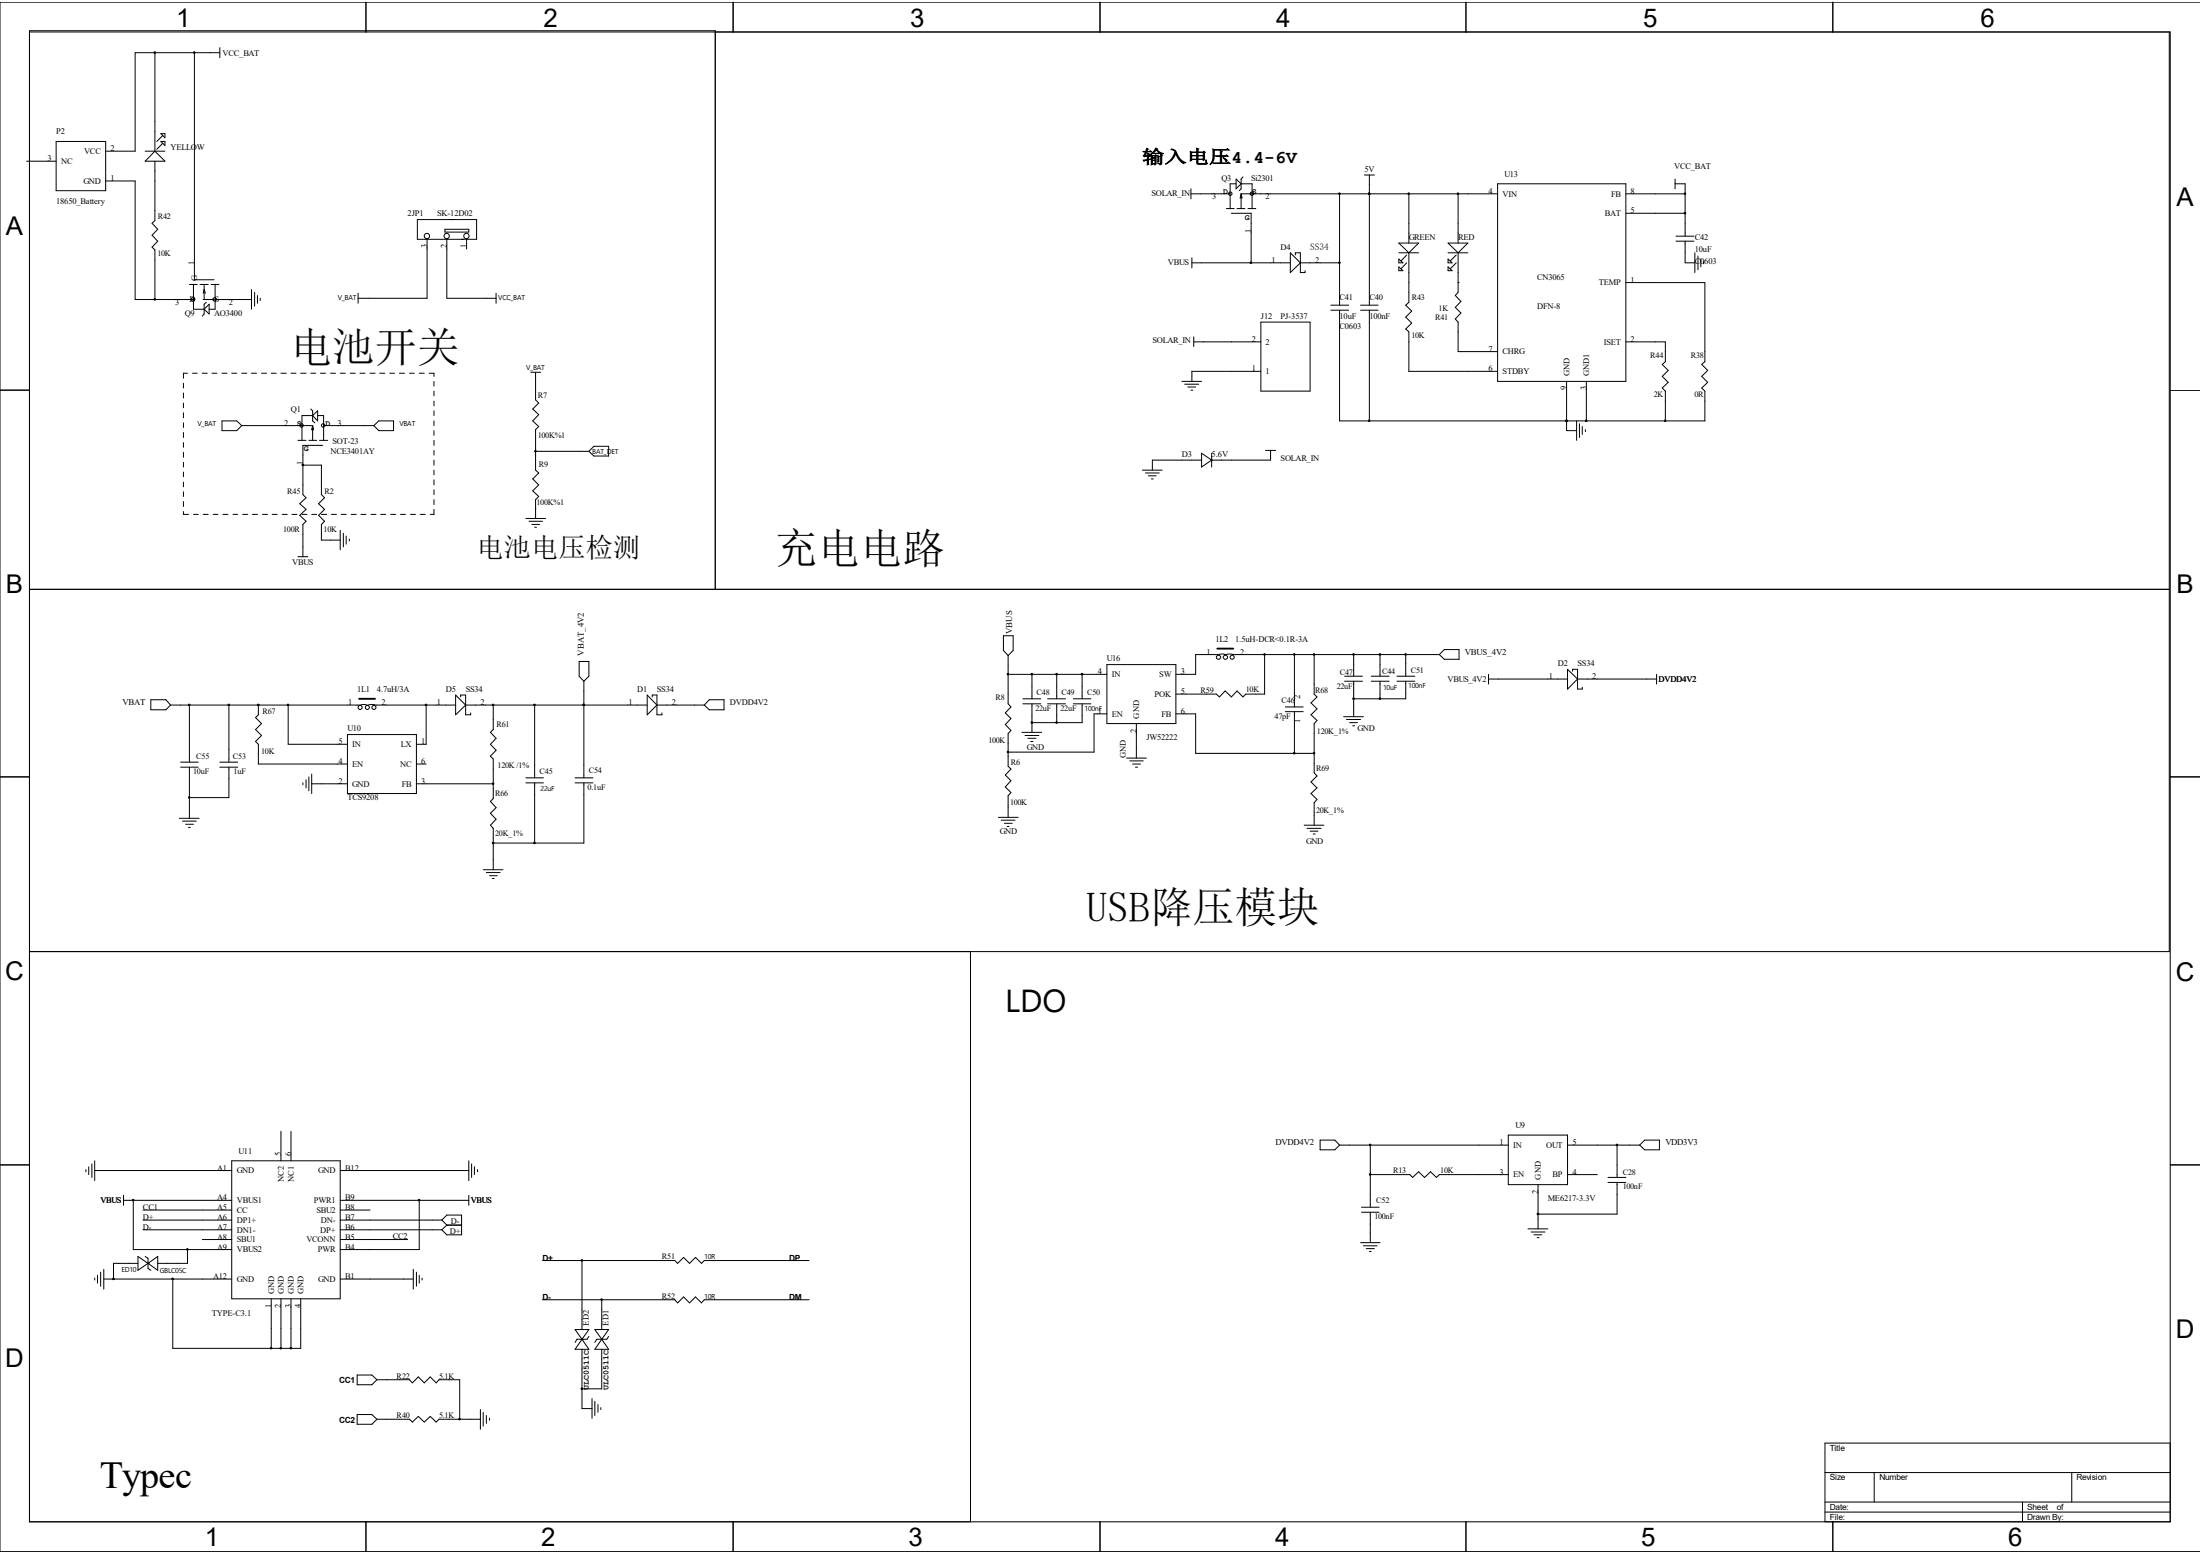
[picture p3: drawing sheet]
<svg xmlns="http://www.w3.org/2000/svg" width="297mm" height="210mm" viewBox="0 0 297 210" stroke-linecap="round" stroke-linejoin="round" font-family="sans-serif">
<g fill="none" stroke="#000" stroke-width=".14">
<path d="M4 4.3h289v201.1h-289v-201.3h92.6v75.4M7.6 19.1h6.7v6.6h-6.7zM20.9 7.1v13.3M21.7 19.1h.6v.5zM21.7 18h.6v.6zM22 19.3l-.8 .9M22 18.3l-.8 .8M26.2 7.1v30.7h2.7M29.7 7.1h-11.5v13.3h-3.9M29.7 6.4v1.4M49.4 .3v4M99 .3v4"/>
<path d="M148.5 .3v4M197.9 .3v4M247.4 .3v4M292.9 4.3v124.1h-288.9M297 .3h-297v209.1h297M3.6 21.8h4M14.3 24.4h3.9v16h7.9M19.6 20.4h2.7M20.9 21.8v8l-.4 .3 .8 .8-.8 .8 .8 .9-.8 .8 .4 .3v6.7M20.9 20.4l1.4 1.4h-2.7zM25.6 38.4h1M26.1 38.4v3.3h1.5"/>
<path d="M27 38.4h1.1M27.4 39.6l.2-.5 .1 .5M27.6 38.4v2M28.5 38.4h1M29 38.4v3.3h-.8M34 39.1v2.6M34.4 39.5v1.8M34.8 39.9v1M48.3 39.6v1.3M56.3 29.6h8v2.7h-8zM57.7 32.3v8h-9.4M60.1 30.9h3.2v.4h-3.2z"/>
<path d="M60.3 32.3v8h6.7M63 32.3v1.3M67 39.6v1.3M160.8 26.2h5.3M160.8 25.5v1.3M160.9 35.5h13.3M160.9 34.8v1.4M165.6 28.2h1M166.2 28.8h2.7v6.7M166.9 24.8h-.8v3.4M166.9 24.2l.7 .6-.7 .7zM167 28.2h1.1"/>
<path d="M167.6 26.2v2M167.6 24.8h1.4v3.4M167.6 26.2h34.6M167.6 26.2l.1 .5h-.3zM167.8 23.9l-.2 .3v1.3l-.3 .2M168.5 28.2h1M174.2 34.1l1.4 1.4-1.4 1.3zM174.9 34.4v-.3h.7v2.7h.6v-.3M175.6 35.5h5.2M180.8 26.2v15M184.2 23.6h1.3M184.9 26.2h.1"/>
<path d="M184.9 23.6v17.6M188.8 35l.6 .5h-.6zM188.8 34.1h2.7M188.8 32.8h2.7l-1.3 1.3zM188.8 36l.6 .5h-.6zM189.9 34.4l-.8 .8M189.9 35.5l-.8 .8M190.2 34.1v6.7l-.4 .4 .8 .8-.8 .8 .8 .8-.8 .8 .4 .4v5.3h12M190.2 26.2v6.6M195.5 35l.5 .5h-.5zM195.5 34.1h2.7M195.5 32.8h2.7l-1.4 1.3z"/>
<path d="M195.5 36l.5 .5h-.5zM196.6 34.4l-.8 .8M196.6 35.5l-.8 .8M196.8 38.1h.1M196.8 34.1v5.4l-.3 .4 .7 .8-.7 .8 .7 .7-.7 .9 .3 .4v4h5.4M196.8 26.2v6.6M202.2 24.8h17.3v26.7h-17.3zM219.5 28.8h8M219.5 26.2h8M219.5 38.1h10.7v10.7l-.5 .4 .8 .8-.8 .8 .8 .8-.8 .8 .5 .4v4h-49.4v-14.9M226.1 24.8h1.4v7.1M226.1 24.2v1.3"/>
<path d="M226.3 31.9h2.4M226.3 32.6h2.4M227.5 32.6v2.9h1.3M228.8 34.1v2.7M229.2 34.5v1.9M229.6 35v1M230 35.3v.3M0 52.7h4M24.8 51.7v.7M24.8 53v.7M24.8 54.4v.6M24.8 55.7v.7"/>
<path d="M24.8 57.1v.6M24.8 58.4v.7M24.8 59.7v.7M25.3 50.4h-.5v.7M26 50.4h.6M27.3 50.4h.7M27.4 40.4h1.5M27.6 41.7l.6-.6v1.3zM27.9 40.8l-.3 .3v1.3l-.3 .3M28.6 50.4h.7M29 40.4h5M30 50.4h.6"/>
<path d="M30 56.8h2l.6 .6-.6 .7h-2zM31.3 50.4h.7M32.6 50.4h.7M32.6 57.4h9.6M34 50.4h.6M35.1 40.3v.3M35.3 50.4h.7M36.6 50.4h.7M37.9 50.4h.8M39.3 50.4h.7M40.2 59.4h1.1M40.6 50.4h.7"/>
<path d="M41.7 59.4h1.1M42 50.4h.6M42 55.2l.2 .3v1.3l.3 .3M42.2 57.4v2M42.2 56.1h-1.4v3.3M42.2 56.1l.7-.6v1.3zM42.2 57.4l.1 .6h-.2zM42.9 56.1h.8v3.3M43.1 59.4h1.1M43.3 50.4h.6M43.7 57.4h6.8M44.6 50.4h.7"/>
<path d="M45.9 50.4h.7M47.3 50.4h.7M48.6 50.4h.7M50 50.4h.6M50.5 57.4l.6-.6h2v1.3h-2zM51.3 50.4h.6M52.6 50.4h.7M53.9 50.4h.7M55.3 50.4h.6M56.6 50.4h.7M58 50.4h.6v.4M58.6 51.5v.6"/>
<path d="M58.6 52.8v.6M58.6 54.1v.7M58.6 55.5v.6M58.6 56.8v.6M58.6 58.1v.7M58.6 59.4v.7M71.7 50.2h1.3M72.3 50.2v3.8l.4 .4-.8 .8 .8 .8-.8 .8 .8 .8-.4 .4v5.5l.4 .3-.8 .8 .8 .8-.8 .9 .8 .7-.4 .4v2.6M159.6 51.5h2.6M159.9 51.9h1.9M160.4 52.2h1M160.8 52.7h.2"/>
<path d="M161.2 46.1h9M161.2 45.5v1.3M170.2 50.1h-9.3v1.4M170.2 43.5h6.7v9.3h-6.7zM179.7 41.2h2.4M179.7 41.9h2.4M183.7 41.2h2.4M183.7 41.9h2.4M184.9 41.9v14.9M211.5 56.8h.1M211.5 51.5v6.6h1.4M212.9 56.8v2.6"/>
<path d="M213.2 57.2v1.9M213.6 57.6v1M214 58v.3M214.2 51.5v5.3M219.5 46.1h5.3v2.7l-.4 .4 .8 .8-.8 .8 .8 .8-.8 .8 .4 .4v4M293 52.7h4M4 79.5h288.9M24.8 61v.7M24.8 62.4v.6M24.8 63.7v.6M24.8 65.1v.6M24.8 66.4v.6"/>
<path d="M24.8 67.7v.7M24.8 69v.4h.6M26.1 69.4h.7M27.4 69.4h.7M28.8 69.4h.6M30.1 69.4h.7M31.5 69.4h.6M32.8 69.4h.6M34.1 69.4h.7M35.4 69.4h.7M36.7 69.4h.7M38.1 69.4h.7"/>
<path d="M39.4 69.4h.7M40.2 75.1h1.4M40.8 69.4h.6M40.9 62.8h.1M40.9 62.8h2.5v4l.4 .4-.8 .8 .8 .7-.8 .9 .8 .8-.4 .4v2.1h2.5M42.1 69.4h.7M43.4 69.4h.7M43.6 60.1h-2.7v6.7l.4 .4-.8 .8 .8 .7-.8 .9 .8 .8-.4 .4v4.3M44.7 69.4h.7M45.9 71.6v2.6M46.1 69.4h.6M46.4 72v1.8"/>
<path d="M46.7 72.3v1.1M47.2 72.8v.2M47.4 69.4h.7M48.7 69.4h.7M50.1 69.4h.7M51.4 69.4h.7M52.7 69.4h.7M54.1 69.4h.6M55.4 69.4h.7M56.7 69.4h.7M58.6 68.7v.7h-.5M58.6 60.8v.6"/>
<path d="M58.6 62.1v.7M58.6 63.5v.6M58.6 64.8v.6M58.6 66.1v.7M58.6 67.4v.7M71 70h2.7M71.4 70.4h1.8M71.8 70.8h1.1M72.2 71.2h.2M72.3 60.9h7.2M80.2 60.2h2v1.4h-2l-.7-.7zM154.2 63.5h2.7"/>
<path d="M154.6 63.8h1.9M155 64.2h1.1M155.4 64.6h.3M162.2 62.1h-6.6v1.4M162.2 61.2l1.4 .9-1.4 .9zM163.6 62.1h.1M163.6 61.2v1.8M170.9 60.8h1.3M171.5 60.8v1.3h-7.9M20.4 94.4h2l.6 .8-.6 .6h-2zM23 95.2h25.6M25.6 95.2v7.7"/>
<path d="M30.9 95.2v7.7M34.9 95.2h.1M34.9 95.2v1.3l-.4 .4 .8 .8-.8 .8 .8 .8-.8 .8 .4 .4v2.6h12M38.9 95.2v5.3h8M46.9 99.1h9.3v8h-9.3zM49.6 95.2l-.6-.1-.4 .1M50.5 95.2h11M50.6 95.2l-.6-.1-.3 .1M57.5 95.2v5.3h-1.3M61.5 93.8l1.4 1.4-1.4 1.3zM62.2 94.1v-.3h.7v2.7h.6v-.3M62.9 95.2h24.5"/>
<path d="M66.6 95.2v3.3l-.4 .3 .8 .9-.8 .8 .8 .8-.8 .8 .4 .3v5.4l-.4 .4 .8 .8-.8 .8 .8 .8-.8 .8 .4 .4v5.6M72.2 95.2v9.8M78.2 89.3h1.3v2l-.7 .6-.6-.6zM78.8 95.2h.1M78.8 91.9v13.1M87.4 93.8l1.3 1.4-1.3 1.3zM88.1 94.1v-.3h.6v2.7h.7v-.3M88.7 95.2h6.4M95.8 94.4h1.9v1.4h-1.9l-.7-.6zM135.5 85.8h1.3v2l-.7 .7-.6-.7zM136.1 88.5v6.5l.4 .4-.8 .8 .8 .8-.8 .8 .8 .8-.4 .4v4.4l.4 .4-.8 .8 .8 .8-.8 .8 .8 .8-.4 .4v2.9M136.1 91h13.3"/>
<path d="M138 98.8h2.6M138.1 94.3h2.4M138.1 95h2.4M138.4 99.3h1.9M138.8 99.7h1.1M139.3 97.5h.1M139.3 91v3.3M139.3 95v3.8M141.4 94.3h2.4M141.4 95h2.4M142.7 91v3.3M142.7 95v2.5"/>
<path d="M144.9 94.3h2.4M144.9 95h2.4M146.1 91h.1M146.1 91v3.3M146.1 95v2.5h-6.8M149.4 89.7h9.3v8h-9.3zM149.4 96.4h-1.7v5.1h-11.6M153.4 97.7v4.6M158.7 96.4h2.7v5.3h16M165.4 88.3h-.6l-.3 .1-3.1-.1v2.7h-2.7M166.4 88.3h27.9M166.5 88.3h-.6l-.3 .1"/>
<path d="M170.7 88.3v5.4h-2.5l-.4 .4-.8-.8-.8 .8-.8-.8-.8 .8-.4-.4h-5.5M173.5 95.4h2.4M173.5 96.1h2.4M174.8 88.3v7.1M174.8 96.1v5.6M177.4 88.3v5.4l.4 .4-.8 .8 .8 .8-.8 .8 .8 .7-.4 .5v6.6l.4 .4-.8 .8 .8 .8-.8 .8 .8 .8-.4 .4v3.1M181.4 96.7h2.7M181.5 91.9h2.4M181.5 91.3h2.4M181.8 97.1h1.9M182.2 97.5h1.1M182.6 98h.3"/>
<path d="M182.8 88.3v3M182.8 91.9v4.8M185.1 91.9h2.4M185.1 91.3h2.4M186.3 88.3v3M186.3 91.9v2.4M188.6 91.9h2.4M188.6 91.3h2.4M189.8 91.9v2.4h-7M189.8 88.3v3M195 87.7h2v1.3h-2l-.7-.7zM201 91.7h10.6"/>
<path d="M201 91v1.3M211.6 90.3l1.4 1.4-1.4 1.3zM212.3 90.6v-.3h.7v2.7h.6v-.2M213 91.7h10.6M223.6 91v1.3M0 104.9h4M24.2 110.4h2.7M24.4 102.9h2.4M24.4 103.5h2.4M24.6 110.8h1.9M25.1 111.3h1M25.4 111.7h.3"/>
<path d="M25.6 103.5v6.9M29.7 102.9h2.4M29.7 103.5h2.4M30.9 103.5v4.2h-5.3M40.9 105.7v.2M41.3 105.2v1.1M41.7 104.9v1.8M42.1 105.8h4.8M42.1 104.5v2.6M56.2 103.1h1.3M56.2 105.8h10.4M65.2 117.4h2.7"/>
<path d="M65.7 117.8h1.8M66.1 118.2h1M66.5 118.6h.2M71 105h2.4M71 105.7h2.4M72.2 105.7v8.1M77.6 105h2.5M77.6 105.7h2.5M78.8 105.7v8.1h-12.2M134.8 110.3h2.7M135.2 110.7h1.8M135.6 111.1h1.1"/>
<path d="M136 111.5h.2M139.1 100.1h.3M152.1 102.3h2.7M152.5 102.7h1.8M152.9 103.1h1.1M153.3 103.5h.3M176.1 111.4h2.6M176.4 111.8h2M176.9 112.2h1M177.3 112.6h.2M293 104.9h4M131 128.4v77"/>
<path d="M0 157.2h4M11.6 157.9v.3M12 157.5v1M12.4 157.1v1.8M12.8 158h18.5M12.8 156.7v2.6M31.3 156.7h14.6v18.6h-14.6zM37.9 152.7v4M39.3 152.7v4M45.9 158h17.4M63.3 156.7v2.6M63.7 157.1v1.8"/>
<path d="M64.1 157.5v1M64.5 157.9v.3M178.2 153.9h2l.6 .7-.6 .6h-2zM180.8 154.6h22.8M185 154.6v8.3M185 158.5h5.3l.4 .4 .8-.7 .8 .7 .8-.7 .8 .7 .4-.4h9.3M203.6 153.2h8v6.7h-8zM207.6 159.9v6M211.6 154.6h9.8M211.6 158.5h4M217.1 158.9h2.4M217.1 159.6h2.4"/>
<path d="M218.3 154.6v4.3M218.3 159.6v4.3h-10.7M222 153.9h2v1.3h-2l-.6-.6zM293 157.2h4M12.8 172.5v.3M13.2 172.1v1.1M13.6 171.7v1.9M14 172.6h17.3M14 171.3v2.7M15.3 172.6h.1M16.7 162h14.6M16.7 161.3v1.4"/>
<path d="M18 162h.1M18 162v6.7h13.3M18.6 170.5h-3.3v2.1M18.6 169.6l1.4 .9-1.4 .9zM19.3 163.3h12M19.3 164.7h12M19.3 166h12M19.6 169.6l.4 .2v1.4l.4 .2M20 170.5h.1M20 170.5l1.3-.9v1.8zM23.3 172.6v9.4h17.3v-6.7M25.3 168.7v1.8h-4"/>
<path d="M27.3 167.3h4M36.6 175.3v6.7M37.9 175.3v6.7M39.3 175.3v6.7M45.9 162h17.4M45.9 163.3h4.1M45.9 164.7h13.7M45.9 166h13.7M45.9 167.3h9.1M45.9 172.6h9.9M55.8 171.3v2.7M56.2 171.7v1.9"/>
<path d="M56.6 162v6.7h-10.7M56.6 172.1v1.1M57 172.5v.3M59.6 164.7l.7 .7M59.6 164.7l.7-.7h2v2.7h-2l-.7-.7M60.3 165.4h2M60.3 165.4l-.7 .6M63.3 161.3v1.4M73.2 170.1h17.9l.4 .4 .8-.8 .8 .8 .8-.8 .8 .8 .4-.4h14.1M73.2 175.4h17.9l.4 .5 .8-.9 .8 .9 .8-.9 .8 .9 .4-.5h14.1M77.6 179.5h1.9l-.9 1.3zM78.6 170.1v9.4"/>
<path d="M80.3 179.5h1.9l-1 1.3zM81.2 175.4v4.1M183.7 167.7h2.6M183.8 162.9h2.4M183.8 163.6h2.4M184.1 168.1h1.8M184.4 168.5h1.1M184.9 168.9h.2M185 163.6v4.1M206.3 165.9h2.7M206.7 166.3h1.9M207.1 166.7h1.1"/>
<path d="M207.5 167h.3M207.6 163.9h.1M48.2 185.6h2l.7 .6-.7 .7h-2zM48.2 190.9h2l.7 .7-.7 .6h-2zM50.9 191.6h4.4l.4 .3 .8-.7 .8 .7 .8-.7 .8 .7 .4-.3h5.6M50.9 186.2h4.4l.4 .4 .8-.8 .8 .8 .8-.8 .8 .8 .4-.4h2.8v5.4M64.9 190.2v2.7M65.2 190.6v1.9M65.7 191.1v1M66.1 191.4v.3M78.6 180.8h.1M78.6 180.8l.9 1.3h-1.9z"/>
<path d="M78.6 182.1v8h1.3M79.5 180.4l-.3 .4h-1.3l-.3 .4M79.9 188.8v2.6M80.3 189.1v2M80.7 189.6v1M81.1 190v.2M81.2 180.8h.1M81.2 182.1v5.4h-2.6M81.2 180.8l1 1.3h-1.9zM82.2 180.4l-.3 .4h-1.3l-.3 .4M246.4 198.8h46.6M253 198.8v3.9"/>
<path d="M279.7 198.8v3.9M293 194.8h-46.6v10.6M49.4 205.4v4M99 205.4v4M148.5 205.4v4M197.9 205.4v4M246.4 204.1h46.6M246.4 202.7h46.6M247.4 205.4v4M273 202.7v2.7"/>
<circle cx="57.6" cy="31.9" r=".36"/>
<circle cx="60.3" cy="31.9" r=".36"/>
<circle cx="63" cy="31.9" r=".36"/>
<circle cx="166.1" cy="26.1" r=".23"/>
<circle cx="169" cy="26.1" r=".23"/>
<circle cx="26.1" cy="40.4" r=".23"/>
<circle cx="29" cy="40.4" r=".23"/>
<circle cx="40.7" cy="57.4" r=".23"/>
<circle cx="43.6" cy="57.4" r=".23"/>
<circle cx="48.6" cy="95.5" r=".28"/>
<circle cx="49.6" cy="95.5" r=".28"/>
<circle cx="50.5" cy="95.5" r=".28"/>
<circle cx="164.5" cy="88.7" r=".29"/>
<circle cx="165.4" cy="88.7" r=".29"/>
<circle cx="166.3" cy="88.7" r=".28"/>
</g>
<path d="M48.5 94.3h2.1M164.3 87.5h2.2" fill="none" stroke="#000" stroke-width=".25"/>
<g fill="#000" stroke="#000" stroke-width=".14">
<circle cx="20.9" cy="7.1" r=".11"/>
<circle cx="26.2" cy="7.1" r=".11"/>
<circle cx="168.9" cy="35.5" r=".11"/>
<circle cx="180.8" cy="35.5" r=".11"/>
<circle cx="180.8" cy="26.1" r=".11"/>
<circle cx="184.8" cy="26.1" r=".11"/>
<circle cx="190.2" cy="26.1" r=".11"/>
<circle cx="196.8" cy="26.1" r=".11"/>
<circle cx="227.5" cy="28.8" r=".11"/>
<circle cx="227.5" cy="26.1" r=".11"/>
<circle cx="20.9" cy="40.4" r=".11"/>
<circle cx="184.8" cy="56.8" r=".11"/>
<circle cx="211.5" cy="56.8" r=".11"/>
<circle cx="214.1" cy="56.8" r=".11"/>
<circle cx="224.8" cy="56.8" r=".11"/>
<circle cx="40.9" cy="62.8" r=".11"/>
<circle cx="72.3" cy="60.9" r=".11"/>
<circle cx="25.5" cy="95.1" r=".11"/>
<circle cx="30.9" cy="95.1" r=".11"/>
<circle cx="34.9" cy="95.1" r=".11"/>
<circle cx="38.9" cy="95.1" r=".11"/>
<circle cx="57.5" cy="95.1" r=".11"/>
<circle cx="66.6" cy="95.1" r=".11"/>
<circle cx="72.2" cy="95.1" r=".11"/>
<circle cx="78.8" cy="95.1" r=".11"/>
<circle cx="136.1" cy="91" r=".11"/>
<circle cx="139.3" cy="91" r=".11"/>
<circle cx="139.3" cy="97.5" r=".11"/>
<circle cx="142.6" cy="91" r=".11"/>
<circle cx="142.6" cy="97.5" r=".11"/>
<circle cx="146.1" cy="91" r=".11"/>
<circle cx="170.7" cy="88.3" r=".11"/>
<circle cx="174.7" cy="88.3" r=".11"/>
<circle cx="177.4" cy="88.3" r=".11"/>
<circle cx="182.7" cy="94.3" r=".11"/>
<circle cx="182.7" cy="88.3" r=".11"/>
<circle cx="186.3" cy="88.3" r=".11"/>
<circle cx="186.3" cy="94.3" r=".11"/>
<circle cx="189.8" cy="88.3" r=".11"/>
<circle cx="25.5" cy="107.6" r=".11"/>
<circle cx="66.6" cy="105.8" r=".11"/>
<circle cx="66.6" cy="113.8" r=".11"/>
<circle cx="72.2" cy="113.8" r=".11"/>
<circle cx="136.1" cy="101.5" r=".11"/>
<circle cx="174.7" cy="101.7" r=".11"/>
<circle cx="177.4" cy="101.7" r=".11"/>
<circle cx="185" cy="154.5" r=".11"/>
<circle cx="185" cy="158.5" r=".11"/>
<circle cx="218.3" cy="154.5" r=".11"/>
<circle cx="15.3" cy="172.6" r=".11"/>
<circle cx="18" cy="162" r=".11"/>
<circle cx="23.3" cy="172.6" r=".11"/>
<circle cx="25.3" cy="168.6" r=".11"/>
<circle cx="56.6" cy="162" r=".11"/>
<circle cx="78.5" cy="170.1" r=".11"/>
<circle cx="81.2" cy="175.4" r=".11"/>
<circle cx="207.6" cy="163.9" r=".11"/>
<circle cx="36.6" cy="182" r=".11"/>
<circle cx="37.9" cy="182" r=".11"/>
<circle cx="39.3" cy="182" r=".11"/>
<circle cx="62" cy="191.5" r=".11"/>
<circle cx="78.5" cy="187.4" r=".11"/>
</g>
<g font-size="5.7">
<text x="39.2" y="48.8">电池开关</text>
<text x="104.7" y="76">充电电路</text>
<text x="146.6" y="124.4">USB降压模块</text>
</g>
<text font-size="5.2" x="13.5" y="200.8">Typec</text>
<text font-size="4.3" x="135.7" y="136.6">LDO</text>
<text font-size="3.7" x="64.3" y="75.1">电池电压检测</text>
<g font-size="3.5">
<text x="23.8" y="3.6">1</text>
<text x="73.4" y="3.6">2</text>
<text x="122.9" y="3.6">3</text>
<text x="172.3" y="3.6">4</text>
<text x="221.8" y="3.6">5</text>
<text x="267.4" y="3.6">6</text>
<text x="293.8" y="27.8">A</text>
<text x=".8" y="31.7">A</text>
<text x=".8" y="80.1">B</text>
<text x="293.8" y="80.1">B</text>
<text x=".7" y="132.2">C</text>
<text x="293.8" y="132.4">C</text>
<text x=".7" y="184.6">D</text>
<text x="293.8" y="180.6">D</text>
<text x="27.6" y="208.7">1</text>
<text x="73.1" y="208.7">2</text>
<text x="122.6" y="208.7">3</text>
<text x="172.2" y="208.7">4</text>
<text x="221.6" y="208.7">5</text>
<text x="271.1" y="208.7">6</text>
</g>
<text font-size="2.5" x="154.2" y="22">输入电压4.4-6V</text>
<text font-size="1.3" x="176.9" y="33.7">SS34</text>
<g font-size="1.2">
<text x="78.8" y="88.5" transform="rotate(-90 78.8 88.5)">VBAT_4V2</text>
<text x="136.6" y="85.6" transform="rotate(-90 136.6 85.6)">VBUS</text>
<text x="197.8" y="88.3">VBUS_4V2</text>
<text x="16.6" y="95.2">VBAT</text>
<text x="175.6" y="94.3" transform="rotate(-90 175.6 94.3)">2</text>
<text x="175.6" y="97.6" transform="rotate(-90 175.6 97.6)">1</text>
<text x="172.2" y="154.6">DVDD4V2</text>
<text x="224.8" y="154.6">VDD3V3</text>
</g>
<g font-size="1.1">
<text x="30.1" y="7.5">VCC_BAT</text>
<text x="6.4" y="21.8">3</text>
<text x="7.6" y="18">P2</text>
<text x="8.3" y="22.1">NC</text>
<text x="11.3" y="20.8">VCC</text>
<text x="14.9" y="20.4">2</text>
<text x="23" y="20.3">YELLOW</text>
<text x="184.2" y="23.2">5V</text>
<text x="203.1" y="23.9">U13</text>
<text x="226" y="22.8">VCC_BAT</text>
<text x="7.6" y="27.5">18650_Battery</text>
<text x="11.3" y="24.8">GND</text>
<text x="14.9" y="24.4">1</text>
<text x="21.3" y="29.5">R42</text>
<text x="55" y="29.2">2JP1</text>
<text x="59" y="29.2">SK-12D02</text>
<text x="155.4" y="26.5">SOLAR_IN</text>
<text x="163.7" y="26.9">3</text>
<text x="164.9" y="24.4">Q3</text>
<text x="165.1" y="26.2">D</text>
<text x="168.1" y="29.6">G</text>
<text x="168.9" y="24.4">Si2301</text>
<text x="169" y="26.2">S</text>
<text x="170.9" y="26.9">2</text>
<text x="201" y="26.2">4</text>
<text x="202.9" y="26.5">VIN</text>
<text x="216.7" y="29.2">BAT</text>
<text x="217.5" y="26.5">FB</text>
<text x="220.1" y="28.8">5</text>
<text x="220.1" y="26.2">8</text>
<text x="21.3" y="34.6">10K</text>
<text x="26.2" y="35.7" transform="rotate(-90 26.2 35.7)">1</text>
<text x="57.7" y="33.5" transform="rotate(-90 57.7 33.5)">3</text>
<text x="60.3" y="33.5" transform="rotate(-90 60.3 33.5)">2</text>
<text x="63" y="33.5" transform="rotate(-90 63 33.5)">1</text>
<text x="157.6" y="35.7">VBUS</text>
<text x="168.9" y="31.4" transform="rotate(-90 168.9 31.4)">1</text>
<text x="171.7" y="35.5">1</text>
<text x="172.9" y="33.7">D4</text>
<text x="177.5" y="35.5">2</text>
<text x="190.2" y="32.4">GREEN</text>
<text x="196.8" y="32.4">RED</text>
<text x="228.8" y="32.4">C42</text>
<text x="228.8" y="35.6">C0603</text>
<text x="228.8" y="34">10uF</text>
<text x="23.7" y="41.2">3</text>
<text x="25.6" y="40.8">D</text>
<text x="26.6" y="37.9" transform="rotate(-90 26.6 37.9)">G</text>
<text x="29" y="40.8">S</text>
<text x="30.9" y="41.2">2</text>
<text x="180.8" y="40.4">C41</text>
<text x="184.9" y="40.4">C40</text>
<text x="190.6" y="40.4">R43</text>
<text x="194.2" y="41.9">1K</text>
<text x="207.5" y="41.7">DFN-8</text>
<text x="207.5" y="37.8">CN3065</text>
<text x="215.9" y="38.5">TEMP</text>
<text x="220.1" y="38.1">1</text>
<text x="24.9" y="42.7">Q9</text>
<text x="28.9" y="42.7">AO3400</text>
<text x="155.6" y="46.4">SOLAR_IN</text>
<text x="169" y="46.1">2</text>
<text x="170.2" y="43.1">J12</text>
<text x="170.9" y="46.5">2</text>
<text x="172.9" y="43.1">PJ-3537</text>
<text x="180.8" y="44.4">C0603</text>
<text x="180.8" y="43.1">10uF</text>
<text x="184.9" y="43.1">100nF</text>
<text x="190.5" y="45.6">10K</text>
<text x="193.8" y="43.2">R41</text>
<text x="201" y="47.5">7</text>
<text x="202.9" y="47.8">CHRG</text>
<text x="216.5" y="46.5">ISET</text>
<text x="220.1" y="46.1">2</text>
<text x="72.6" y="53.8">R7</text>
<text x="169" y="50.1">1</text>
<text x="170.9" y="50.5">1</text>
<text x="201" y="50.1">6</text>
<text x="202.9" y="50.5">STDBY</text>
<text x="211.5" y="52.7" transform="rotate(-90 211.5 52.7)">9</text>
<text x="211.9" y="50.8" transform="rotate(-90 211.9 50.8)">GND</text>
<text x="214.2" y="52.7" transform="rotate(-90 214.2 52.7)">3</text>
<text x="214.6" y="50.8" transform="rotate(-90 214.6 50.8)">GND1</text>
<text x="222.8" y="48.3">R44</text>
<text x="223.3" y="53.6">2K</text>
<text x="228.3" y="48.3">R38</text>
<text x="228.8" y="53.6">0R</text>
<text x="38.4" y="57.4">2</text>
<text x="39.3" y="55.5">Q1</text>
<text x="40.1" y="57.5">S</text>
<text x="43.9" y="57.5">D</text>
<text x="44.9" y="59.9">SOT-23</text>
<text x="45.6" y="57.4">3</text>
<text x="72.6" y="59.1">100K%1</text>
<text x="40.9" y="62.7" transform="rotate(-90 40.9 62.7)">1</text>
<text x="41" y="60.9">G</text>
<text x="44.6" y="61.3">NCE3401AY</text>
<text x="72.7" y="63">R9</text>
<text x="159.6" y="61.7">D3</text>
<text x="163.6" y="61.7">5.6V</text>
<text x="172.9" y="62.3">SOLAR_IN</text>
<text x="38.2" y="71.8">100R</text>
<text x="38.8" y="66.6">R45</text>
<text x="43.7" y="71.8">10K</text>
<text x="43.8" y="66.6">R2</text>
<text x="72.4" y="68.2">100K%1</text>
<text x="39.5" y="76.2">VBUS</text>
<text x="149.4" y="89.3">U16</text>
<text x="162.9" y="88.3">1</text>
<text x="164.1" y="86.6">1L2</text>
<text x="166.8" y="86.6">1.5uH-DCR&lt;0.1R-3A</text>
<text x="167.4" y="88.3">2</text>
<text x="210.3" y="90">D2</text>
<text x="213" y="90">SS34</text>
<text x="47" y="95.2">1</text>
<text x="48.2" y="93.4">1L1</text>
<text x="50.9" y="93.4">4.7uH/3A</text>
<text x="51.5" y="95.2">2</text>
<text x="59" y="95.2">1</text>
<text x="60.2" y="93.4">D5</text>
<text x="62.9" y="93.4">SS34</text>
<text x="64.9" y="95.2">2</text>
<text x="84.8" y="95.2">1</text>
<text x="86" y="93.4">D1</text>
<text x="88.7" y="93.4">SS34</text>
<text x="90.7" y="95.2">2</text>
<text x="98.6" y="95.2">DVDD4V2</text>
<text x="134.4" y="94.4">R8</text>
<text x="140" y="93.9">C48</text>
<text x="143.3" y="93.9">C49</text>
<text x="146.8" y="93.9">C50</text>
<text x="148.2" y="91">4</text>
<text x="150.1" y="91.4">IN</text>
<text x="155.9" y="94.1">POK</text>
<text x="156.5" y="91.4">SW</text>
<text x="159.4" y="93.7">5</text>
<text x="159.4" y="91">3</text>
<text x="162.1" y="93.6">R59</text>
<text x="168.2" y="93.4">10K</text>
<text x="173" y="94.9">C46</text>
<text x="177.5" y="93.6">R68</text>
<text x="180.5" y="93">22uF</text>
<text x="180.9" y="91.1">C47</text>
<text x="186.6" y="91">C44</text>
<text x="190.5" y="90.8">C51</text>
<text x="195.4" y="92">VBUS_4V2</text>
<text x="209.1" y="91.7">1</text>
<text x="215" y="91.7">2</text>
<text x="223.9" y="92">DVDD4V2</text>
<text x="35.3" y="101.7">10K</text>
<text x="35.4" y="96.4">R67</text>
<text x="45.7" y="100.5">5</text>
<text x="46.9" y="98.7">U10</text>
<text x="47.5" y="100.8">IN</text>
<text x="54.1" y="100.8">LX</text>
<text x="56.9" y="100.5">1</text>
<text x="67" y="98.1">R61</text>
<text x="133.4" y="100.3">100K</text>
<text x="138.6" y="101.2">GND</text>
<text x="139.8" y="96">22uF</text>
<text x="143.2" y="96">22uF</text>
<text x="148.2" y="96.4">1</text>
<text x="150.1" y="96.7">EN</text>
<text x="153.4" y="98.9" transform="rotate(-90 153.4 98.9)">2</text>
<text x="153.8" y="97" transform="rotate(-90 153.8 97)">GND</text>
<text x="154.8" y="99.9">JW52222</text>
<text x="156.8" y="96.7">FB</text>
<text x="159.4" y="96.4">6</text>
<text x="172.1" y="97.1">47pF</text>
<text x="177.8" y="99">120K_1%</text>
<text x="183.3" y="98.7">GND</text>
<text x="26.1" y="104.5">10uF</text>
<text x="26.5" y="102.4">C55</text>
<text x="31.5" y="102.4">C53</text>
<text x="31.5" y="104.5">1uF</text>
<text x="45.7" y="103.1">4</text>
<text x="45.7" y="105.8">2</text>
<text x="47.5" y="103.5">EN</text>
<text x="47.5" y="106.2">GND</text>
<text x="54" y="103.5">NC</text>
<text x="54.2" y="106.2">FB</text>
<text x="56.9" y="103.1">6</text>
<text x="56.9" y="105.8">3</text>
<text x="66.8" y="107.4">R66</text>
<text x="67.2" y="103.7">120K /1%</text>
<text x="72.9" y="104.5">C45</text>
<text x="79.3" y="106.6">0.1uF</text>
<text x="79.5" y="104.4">C54</text>
<text x="136.5" y="103.3">R6</text>
<text x="152" y="102.3" transform="rotate(-90 152 102.3)">GND</text>
<text x="177.7" y="104.1">R69</text>
<text x="46.9" y="108">TCS9208</text>
<text x="66.8" y="112.8">20K_1%</text>
<text x="135" y="112.6">GND</text>
<text x="136.4" y="108.6">100K</text>
<text x="176.3" y="113.9">GND</text>
<text x="177.7" y="109.8">20K_1%</text>
<text x="32.2" y="155.7">U11</text>
<text x="37.9" y="156" transform="rotate(-90 37.9 156)">5</text>
<text x="39.3" y="156" transform="rotate(-90 39.3 156)">6</text>
<text x="202.4" y="154.6">1</text>
<text x="204.3" y="154.9">IN</text>
<text x="204.6" y="152.3">U9</text>
<text x="208.7" y="154.9">OUT</text>
<text x="212.3" y="154.6">5</text>
<text x="29.3" y="158">A1</text>
<text x="32" y="158.4">GND</text>
<text x="38.3" y="159.6" transform="rotate(-90 38.3 159.6)">NC2</text>
<text x="39.7" y="159.6" transform="rotate(-90 39.7 159.6)">NC1</text>
<text x="43" y="158.4">GND</text>
<text x="46.6" y="158">B12</text>
<text x="188.1" y="158.3">R13</text>
<text x="194.4" y="158.3">10K</text>
<text x="202.4" y="158.5">3</text>
<text x="204.3" y="158.9">EN</text>
<text x="207.7" y="161.1" transform="rotate(-90 207.7 161.1)">2</text>
<text x="208" y="159.2" transform="rotate(-90 208 159.2)">GND</text>
<text x="209.6" y="158.9">BP</text>
<text x="212.3" y="158.5">4</text>
<text x="219.1" y="158.6">C28</text>
<text x="219.1" y="160.5">100nF</text>
<text x="13.5" y="162.4">VBUS</text>
<text x="19.3" y="163.3">CC1</text>
<text x="19.3" y="164.7">D+</text>
<text x="19.3" y="166">D-</text>
<text x="29.3" y="162">A4</text>
<text x="29.3" y="163.3">A5</text>
<text x="29.3" y="164.7">A6</text>
<text x="29.3" y="166">A7</text>
<text x="29.3" y="167.3">A8</text>
<text x="32" y="162.4">VBUS1</text>
<text x="32" y="163.7">CC</text>
<text x="32" y="165.1">DP1+</text>
<text x="32" y="166.4">DN1-</text>
<text x="32" y="167.7">SBU1</text>
<text x="41.4" y="167.7">VCONN</text>
<text x="42.4" y="162.4">PWR1</text>
<text x="42.7" y="163.7">SBU2</text>
<text x="43.2" y="166.4">DP+</text>
<text x="43.3" y="165.1">DN-</text>
<text x="46.6" y="167.3">B5</text>
<text x="46.6" y="166">B6</text>
<text x="46.6" y="164.7">B7</text>
<text x="46.6" y="163.3">B8</text>
<text x="46.6" y="162">B9</text>
<text x="53" y="167.2">CC2</text>
<text x="60.7" y="166.5">D+</text>
<text x="60.9" y="165.2">D-</text>
<text x="63.5" y="162.4">VBUS</text>
<text x="185.5" y="164.6">100nF</text>
<text x="185.8" y="162.4">C52</text>
<text x="209" y="162.1">ME6217-3.3V</text>
<text x="28.8" y="172.6">A12</text>
<text x="29.3" y="168.7">A9</text>
<text x="32" y="169">VBUS2</text>
<text x="32" y="173">GND</text>
<text x="42.9" y="169">PWR</text>
<text x="43" y="173">GND</text>
<text x="46.6" y="172.6">B1</text>
<text x="46.6" y="168.7">B4</text>
<text x="73.2" y="170.1">D+</text>
<text x="89.4" y="170">R51</text>
<text x="106.6" y="170.1">DP</text>
<text x="28.6" y="177.6">TYPE-C3.1</text>
<text x="36.6" y="176.6" transform="rotate(-90 36.6 176.6)">1</text>
<text x="37" y="174.7" transform="rotate(-90 37 174.7)">GND</text>
<text x="37.9" y="176.6" transform="rotate(-90 37.9 176.6)">2</text>
<text x="38.3" y="174.7" transform="rotate(-90 38.3 174.7)">GND</text>
<text x="39.3" y="176.6" transform="rotate(-90 39.3 176.6)">3</text>
<text x="39.7" y="174.7" transform="rotate(-90 39.7 174.7)">GND</text>
<text x="40.6" y="176.6" transform="rotate(-90 40.6 176.6)">4</text>
<text x="41" y="174.7" transform="rotate(-90 41 174.7)">GND</text>
<text x="73.2" y="175.4">D-</text>
<text x="79.5" y="178.9" transform="rotate(-90 79.5 178.9)">ED2</text>
<text x="82.2" y="178.9" transform="rotate(-90 82.2 178.9)">ED1</text>
<text x="89.4" y="175.3">R52</text>
<text x="106.6" y="175.4">DM</text>
<text x="45.8" y="186.6">CC1</text>
<text x="53.6" y="191.4">R40</text>
<text x="53.6" y="186.1">R22</text>
<text x="59.3" y="191.4">5.1K</text>
<text x="59.3" y="186.1">5.1K</text>
<text x="79.5" y="187.6" transform="rotate(-90 79.5 187.6)">ULC0511C</text>
<text x="82.2" y="187.6" transform="rotate(-90 82.2 187.6)">ULC0511C</text>
<text x="45.8" y="192.1">CC2</text>
<text x="247.1" y="195.8">Title</text>
<text x="247.1" y="203.8">Date:</text>
<text x="247.1" y="199.8">Size</text>
<text x="253.7" y="199.8">Number</text>
<text x="273.7" y="203.8">Sheet</text>
<text x="277.7" y="203.8">of</text>
<text x="280.3" y="199.8">Revision</text>
<text x="247.1" y="205.1">File:</text>
<text x="273.7" y="205.1">Drawn By:</text>
</g>
<g font-size="1">
<text x="45.6" y="40.6">V_BAT</text>
<text x="67.3" y="40.6">VCC_BAT</text>
<text x="71" y="50">V_BAT</text>
<text x="26.7" y="57.4">V_BAT</text>
<text x="53.9" y="57.4">VBAT</text>
<text x="80" y="61.2">BAT_DET</text>
<text x="146.4" y="95.9">100nF</text>
<text x="186.7" y="93.1">10uF</text>
<text x="190.1" y="92.8">100nF</text>
<text x="73" y="106.7">22uF</text>
<text x="16.4" y="171.7">ED10</text>
<text x="21.6" y="171.9">GBLC05C</text>
<text x="95.1" y="170">10R</text>
<text x="95.1" y="175.3">10R</text>
</g>
</svg>
